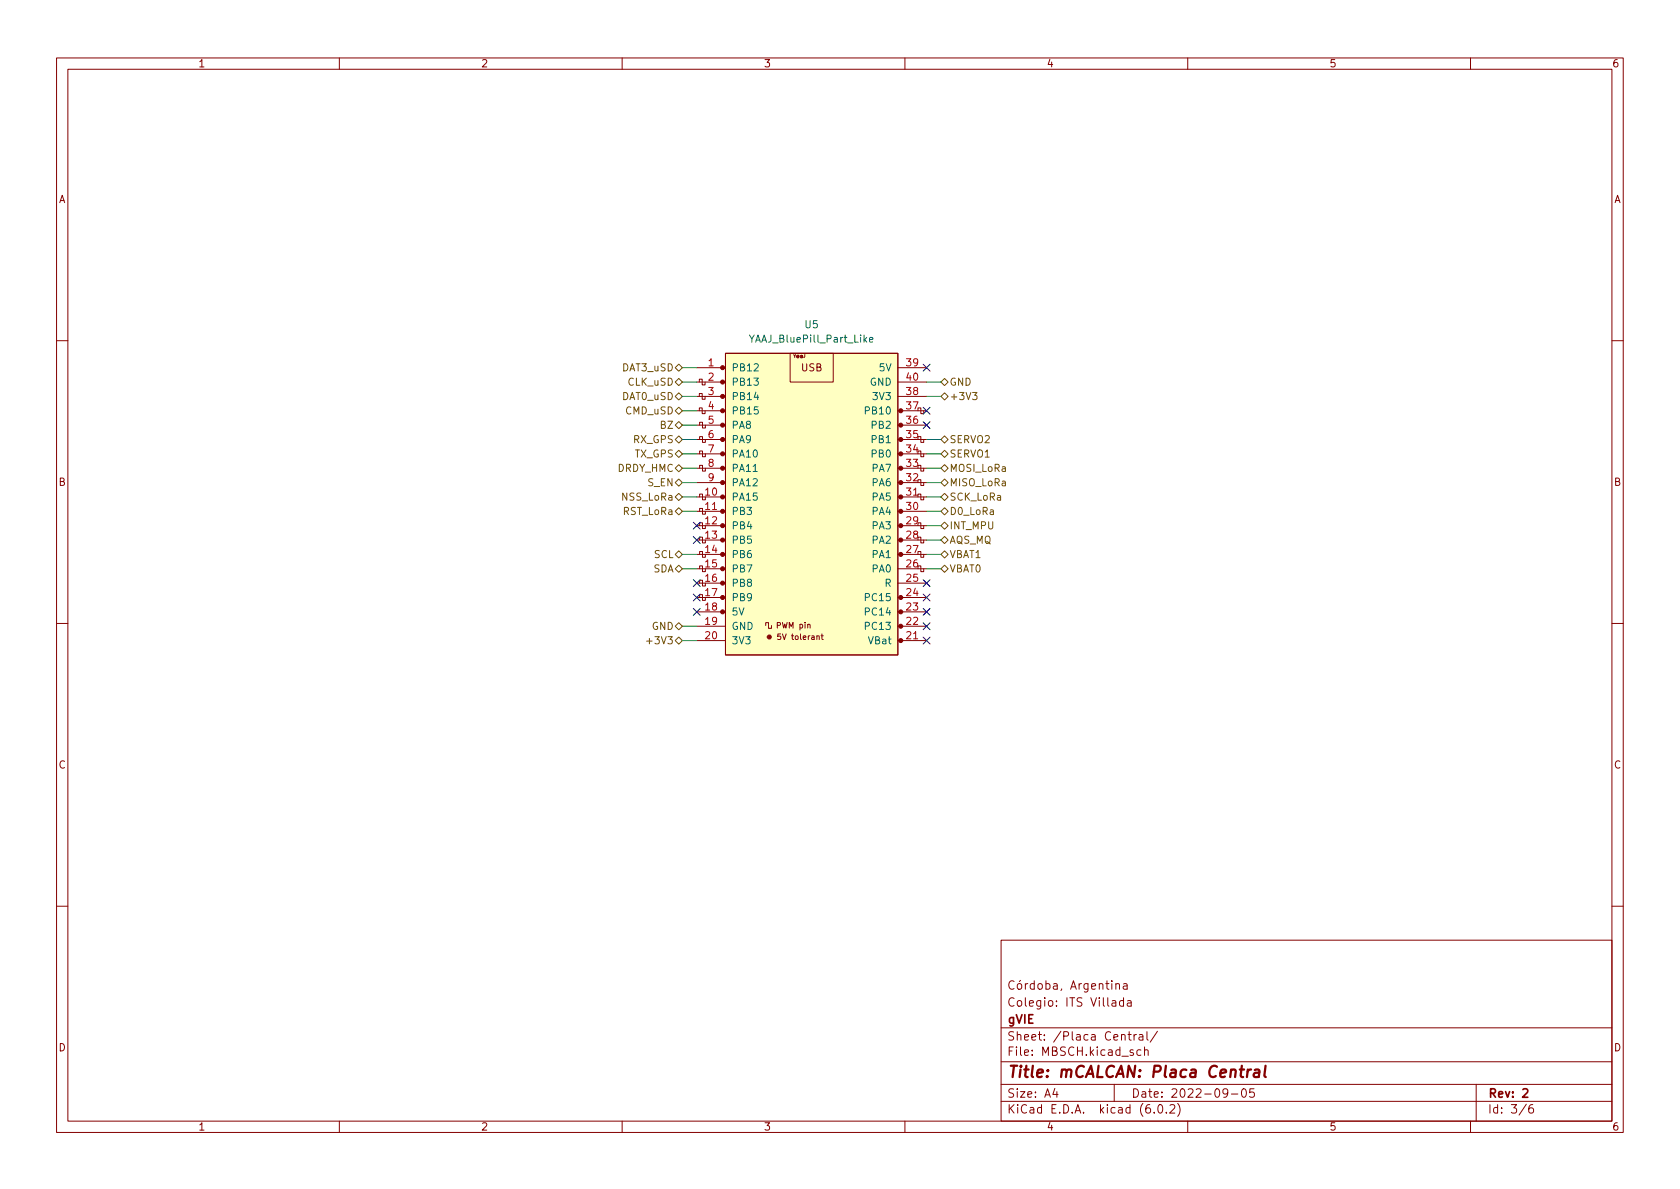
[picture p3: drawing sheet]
<svg xmlns="http://www.w3.org/2000/svg" width="297mm" height="210mm" viewBox="0 0 297 210" stroke-linecap="round" stroke-linejoin="round" font-family="sans-serif">
<g fill="none" stroke="#840000" stroke-width=".18">
<path d="M10 10.2h277v190.1h-277zM12 12.2h273v186.1h-273zM60 10.2v2M110 10.2v2M160 10.2v2M210 10.2v2M260 10.2v2M10 60.2h2M123.2 65h5.1M123.2 67.6h5.1M123.2 70.1h5.1M123.2 77.7h5.1"/>
<path d="M123.2 75.2h5.1M123.2 72.6h5.1M123.6 72.6v-.5h.6v1h.5v-.5M123.6 70.1v-.5h.6v1h.5v-.5M123.6 67.6v-.5h.6v1h.5v-.5M123.7 77.7v-.5h.5v1h.5v-.5M123.7 75.2v-.5h.5v1h.5v-.5M128.3 62.5h30.4v53.3h-30.4zM139.7 62.5h7.6v5.1h-7.6zM158.7 65h5.1M158.7 67.6h5.1M158.7 70.1h5.1"/>
<path d="M158.7 77.7h5.1M158.7 75.2h5.1M158.7 72.6h5.1M162.3 77.7v-.5h.5v1h.5v-.5M162.3 72.6v-.5h.5v1h.5v-.5M285 60.2h2M123.2 87.9h5.1M123.2 90.4h5.1M123.2 93h5.1M123.2 95.5h5.1M123.2 98h5.1M123.2 85.3h5.1"/>
<path d="M123.2 82.8h5.1M123.2 80.3h5.1M123.7 98v-.5h.5v1h.5v-.5M123.7 95.5v-.5h.5v1h.5v-.5M123.7 93v-.5h.5v1h.5v-.5M123.7 90.4v-.5h.5v1h.5v-.5M123.7 87.9v-.5h.5v1h.5v-.5M123.7 82.8v-.5h.5v1h.5v-.5M123.7 80.3v-.5h.5v1h.5v-.5M158.7 87.9h5.1M158.7 90.4h5.1M158.7 93h5.1"/>
<path d="M158.7 95.5h5.1M158.7 98h5.1M158.7 85.3h5.1M158.7 82.8h5.1M158.7 80.3h5.1M162.3 98v-.5h.5v1h.5v-.5M162.3 95.5v-.5h.5v1h.5v-.5M162.3 93v-.5h.5v1h.5v-.5M162.3 87.9v-.5h.5v1h.5v-.5M162.3 85.3v-.5h.5v1h.5v-.5M162.3 82.8v-.5h.5v1h.5v-.5M162.3 80.3v-.5h.5v1h.5v-.5"/>
<path d="M10 110.2h2M123.2 100.6h5.1M123.2 103.1h5.1M123.2 105.7h5.1M123.2 108.2h5.1M123.2 110.7h5.1M123.2 113.3h5.1M123.7 105.7v-.5h.5v1h.5v-.5M123.7 103.1v-.5h.5v1h.5v-.5M123.7 100.6v-.5h.5v1h.5v-.5M135.4 110.6v-.5h.5v1h.5v-.5M145.2 112.4h.4"/>
<path d="M145.3 112.1v.8l.3 .2M158.7 100.6h5.1M158.7 103.1h5.1M158.7 105.7h5.1M158.7 108.2h5.1M158.7 110.7h5.1M158.7 113.3h5.1M162.3 100.6v-.5h.5v1h.5v-.5M285 110.2h2M10 160.2h2M177 166.3h108v32h-108zM179.3 173.6a.6 .6 0 0 0-.8 0 .6 .6 0 0 0-.1 .7 .56 .56 0 0 0 .3 .6 .56 .56 0 0 0 .6-.1"/>
<path d="M180 174l.4-.1 .2 .3v.4l-.2 .3h-.4l-.1-.3v-.4zM180.4 173.4l-.2 .2M181.3 173.9v1M181.7 173.9l-.3 .1-.1 .2M182.9 174l-.5-.1-.3 .3v.4l.2 .3h.6M182.9 173.4v1.5M183.6 174l.4-.1 .3 .3v.4l-.3 .3h-.4l-.1-.3v-.4zM184.9 174l.5-.1 .2 .3v.4l-.1 .3h-.6M184.9 173.4v1.5M186.3 174h.6v.9M186.9 174.3l-.5 .1a.29 .29 0 0 0-.2 .2 .29 .29 0 0 0 .2 .3h.5M187.7 174.9l-.1 .2"/>
<path d="M189.3 174.9l.5-1.5 .5 1.5M189.4 174.5h.7M190.8 173.9v1M191.2 173.9l-.3 .1-.1 .2M192.4 173.9v1.2l-.3 .3h-.4M192.4 174l-.5-.1-.3 .3v.4l.2 .3h.6M193 174.4l.7-.1-.1-.3-.4-.1-.2 .2 .1 .8h.5M194.4 174.1l.2-.2 .3 .1 .1 .9M194.4 173.9v1M195.5 173.9h.6M195.7 173.4v1.3l.4 .2M196.6 173.4v.2"/>
<path d="M196.6 173.9v1M196.6 177h.6l.1 .9M197.3 177.3l-.5 .1a.29 .29 0 0 0-.2 .2 .29 .29 0 0 0 .2 .3h.5M197.3 174.1l.2-.2 .4 .1v.9M197.3 173.9v1M198.6 177l-.4-.1-.3 .3v.4l.2 .3h.5M198.6 174h.6l.1 .9M198.6 176.4v1.5M199.3 174.3l-.5 .1a.29 .29 0 0 0-.2 .2 .29 .29 0 0 0 .2 .3h.5M199.4 177h.5l.1 .9M200 177.3l-.5 .1a.29 .29 0 0 0-.2 .2 .29 .29 0 0 0 .2 .3h.5M285 160.2h2"/>
<path d="M60 198.3v2M110 198.3v2M160 198.3v2M177 194.8h108M177 191.8h108M177 187.8h108M177 181.8h108M186.5 192.5l-.4 1h1M186.9 193v1M197 191.8v3M199.4 182.9h.6M199.6 182.4v1.3l.4 .2"/>
<path d="M200.5 182.9v1M200.9 182.9l-.3 .1-.1 .2M201.4 183h.6l.1 .9M201.7 185.7l-.4-.1-.3 .3v.4l.1 .3h.6M202.1 183.3l-.5 .1a.29 .29 0 0 0-.2 .2 .29 .29 0 0 0 .2 .3h.5M202.4 185.8l.2-.2 .3 .1 .1 .9M202.4 185.1v1.5M202.8 182.4v1.3l.2 .2M204.1 196.7v.1M204.6 182.4l-1.2 1.9M204.9 195.4l.2-.1a.81 .81 0 0 1 .6 .7 .81 .81 0 0 1-.3 .8h-.2a.81 .81 0 0 1-.6-.6 .81 .81 0 0 1 .3-.8zM206.2 196.7v.1"/>
<path d="M206.9 195.5l.5-.2 .2 .2 .1 .3-.9 1h.9M208.2 195.1a1.72 1.72 0 0 1 0 2.3M210 198.3v2M217.1 193.2l-.3 .3h-.3l-.3-.3 .2-.6 .4-.1 .2 .2a.99 .99 0 0 1-.4 1.3h-.2M217.7 193.5h1.2M219.7 192.6l.2-.1a.81 .81 0 0 1 .5 .7 .81 .81 0 0 1-.3 .8h-.1a.81 .81 0 0 1-.6-.6 .81 .81 0 0 1 .3-.8zM221.7 192.5h-.7l-.1 .7 .2-.1 .5 .1 .2 .2-.1 .5-.2 .1-.6-.1M260 198.3v2M261 191.8v6.5M269.9 195.3l-1.3 1.9M271 195.3a.6 .6 0 0 0-.7 .7v.5l.1 .3h.5l.2-.1 .1-.5-.2-.2-.4-.1-.3 .3"/>
<circle cx="159.3" cy="72.6" r=".36"/>
<circle cx="159.3" cy="75.2" r=".36"/>
<circle cx="159.3" cy="77.7" r=".36"/>
<circle cx="159.3" cy="90.4" r=".36"/>
<circle cx="159.3" cy="85.3" r=".36"/>
<circle cx="159.3" cy="95.5" r=".36"/>
<circle cx="159.3" cy="93" r=".36"/>
<circle cx="159.3" cy="98" r=".36"/>
<circle cx="159.3" cy="82.8" r=".36"/>
<circle cx="159.3" cy="87.9" r=".36"/>
<circle cx="159.3" cy="80.3" r=".36"/>
<circle cx="136" cy="112.6" r=".36"/>
<circle cx="136" cy="112.6" r=".25"/>
<circle cx="159.3" cy="108.2" r=".36"/>
<circle cx="159.3" cy="110.7" r=".36"/>
<circle cx="159.3" cy="113.3" r=".36"/>
<circle cx="159.3" cy="105.7" r=".36"/>
</g>
<path d="M269.3 192.7l.5-.2 .3 .2v.3l-.9 1h.9" fill="none" stroke="#840000" stroke-width=".3"/>
<path d="M220.6 189.1l-.1 1.4M221.2 189.1l-.4 .1-.2 .3M221.9 189.2l.2-.1 .5 .1v1.3M222.7 189.6l-.7 .1a.4 .4 0 0 0-.3 .3 .4 .4 0 0 0 .2 .5l.7-.1M223.8 188.5l-.3 1.7 .3 .3" fill="none" stroke="#840000" stroke-width=".4"/>
<path d="M128.3 62.5h30.4v53.3h-30.4z" fill="#ffffc2" stroke="#ffffc2" stroke-width=".18"/>
<g fill="#840000" stroke="#840000" stroke-width=".18">
<circle cx="127.8" cy="108.2" r=".36"/>
<circle cx="127.8" cy="105.7" r=".36"/>
<circle cx="127.8" cy="103.1" r=".36"/>
<circle cx="127.8" cy="100.6" r=".36"/>
<circle cx="127.8" cy="98" r=".36"/>
<circle cx="127.8" cy="95.5" r=".36"/>
<circle cx="127.8" cy="93" r=".36"/>
<circle cx="127.8" cy="90.4" r=".36"/>
<circle cx="127.8" cy="87.9" r=".36"/>
<circle cx="127.8" cy="85.3" r=".36"/>
<circle cx="127.8" cy="82.8" r=".36"/>
<circle cx="127.8" cy="80.3" r=".36"/>
<circle cx="127.8" cy="77.7" r=".36"/>
<circle cx="127.8" cy="75.2" r=".36"/>
<circle cx="127.8" cy="72.6" r=".36"/>
<circle cx="127.8" cy="70.1" r=".36"/>
<circle cx="127.8" cy="65" r=".36"/>
<circle cx="136" cy="112.6" r=".13"/>
<circle cx="159.3" cy="113.3" r=".25"/>
<circle cx="159.3" cy="110.7" r=".25"/>
<circle cx="159.3" cy="108.2" r=".25"/>
<circle cx="159.3" cy="105.7" r=".25"/>
<circle cx="159.3" cy="98" r=".25"/>
<circle cx="159.3" cy="95.5" r=".25"/>
<circle cx="159.3" cy="93" r=".25"/>
<circle cx="159.3" cy="90.4" r=".25"/>
<circle cx="159.3" cy="87.9" r=".25"/>
<circle cx="159.3" cy="85.3" r=".25"/>
<circle cx="159.3" cy="82.8" r=".25"/>
<circle cx="159.3" cy="80.3" r=".25"/>
<circle cx="159.3" cy="77.7" r=".25"/>
<circle cx="159.3" cy="75.2" r=".25"/>
<circle cx="159.3" cy="72.6" r=".25"/>
<circle cx="127.8" cy="67.6" r=".36"/>
</g>
<path d="M153.3 59.7l-.5 .4M152.9 60l.4 .5M153.7 60.1l.6-.1v-.3h-.4l-.2 .1 .1 .7h.5M133.2 83.4h.7" fill="none" stroke="#006464" stroke-width=".18"/>
<g fill="none" stroke="#725600" stroke-width=".18">
<path d="M119.4 77.7l.6-.6 .6 .6-.6 .7zM119.4 70.1l.6-.6 .6 .6-.6 .6zM119.4 72.6l.6-.6 .6 .6-.6 .7zM119.4 67.6l.6-.7 .6 .7-.6 .6zM119.4 65l.6-.6 .6 .6-.6 .7zM120 74.5l.6 .7-.6 .6-.6-.6zM166.4 77.7l.6-.6 .6 .6-.6 .7zM166.4 67.6l.6-.7 .6 .7-.6 .6zM166.4 70.1l.6-.6 .6 .6-.6 .6zM172 69.4h.7l-.4 .5 .4 .1v.6l-.2 .1-.5-.1M119.4 80.3l.6-.7 .6 .7-.6 .6zM119.4 82.8l.6-.6 .6 .6-.6 .6z"/>
<path d="M119.4 90.4l.6-.6 .6 .6-.6 .7zM119.4 87.9l.6-.7 .6 .7-.6 .6zM119.4 85.3l.6-.6 .6 .6-.6 .7zM119.4 98l.6-.6 .6 .6-.6 .7zM166.4 90.4l.6-.6 .6 .6-.6 .7zM166.4 95.5l.6-.6 .6 .6-.6 .6zM166.4 98l.6-.6 .6 .6-.6 .7zM166.4 93l.6-.7 .6 .7-.6 .6zM166.4 80.3l.6-.7 .6 .7-.6 .6zM166.4 82.8l.6-.6 .6 .6-.6 .6zM166.4 85.3l.6-.6 .6 .6-.6 .7zM166.4 87.9l.6-.7 .6 .7-.6 .6z"/>
<path d="M114.3 113.4h1M119.4 100.6l.6-.7 .6 .7-.6 .6zM119.4 110.7l.6-.6 .6 .6-.6 .7zM119.4 113.3l.6-.7 .6 .7-.6 .6zM166.4 100.6l.6-.7 .6 .7-.6 .6z"/>
</g>
<g fill="none" stroke="#009600" stroke-width=".18">
<path d="M120.6 72.6h2.6M120.6 70.1h2.6M120.6 65h2.6M120.6 67.6h2.6M120.6 77.7h2.6M120.6 75.2h2.6M163.8 70.1h2.6M163.8 67.6h2.6M163.8 77.7h2.6M120.6 98h2.6M120.6 90.4h2.6M120.6 85.3h2.6"/>
<path d="M120.6 87.9h2.6M120.6 82.8h2.6M120.6 80.3h2.6M163.8 98h2.6M163.8 93h2.6M163.8 90.4h2.6M163.8 85.3h2.6M163.8 87.9h2.6M163.8 82.8h2.6M163.8 80.3h2.6M163.8 95.5h2.6M120.6 100.6h2.6"/>
<path d="M120.6 113.3h2.6M120.6 110.7h2.6M163.8 100.6h2.6"/>
</g>
<g fill="none" stroke="#000084" stroke-width=".18">
<path d="M163.2 64.4l1.2 1.2M163.2 72l1.2 1.2M163.2 74.6l1.2 1.2M164.4 64.4l-1.2 1.2M164.4 72l-1.2 1.2M164.4 74.6l-1.2 1.2M122.6 94.9l1.2 1.2M122.6 92.3l1.2 1.3M123.8 94.9l-1.2 1.2M123.8 92.3l-1.2 1.3M122.6 102.5l1.2 1.2M122.6 105l1.2 1.3"/>
<path d="M122.6 107.6l1.2 1.2M123.8 102.5l-1.2 1.2M123.8 105l-1.2 1.3M123.8 107.6l-1.2 1.2M163.2 112.7l1.2 1.2M163.2 110.1l1.2 1.2M163.2 107.6l1.2 1.2M163.2 102.5l1.2 1.2M163.2 105l1.2 1.3M164.4 112.7l-1.2 1.2M164.4 110.1l-1.2 1.2M164.4 107.6l-1.2 1.2"/>
<path d="M164.4 102.5l-1.2 1.2M164.4 105l-1.2 1.3"/>
</g>
<text font-size="2.8" fill="#840000" x="178" y="190.6">Title: mCALCAN: Placa Central</text>
<g font-size="2.1" fill="#840000">
<text x="178" y="178">Colegio: ITS Villada</text>
<text x="178" y="184">Sheet: /Placa Central/</text>
<text x="178" y="181">gVIE</text>
<text x="178" y="186.7">File: MBSCH.kicad_sch</text>
<text x="178" y="196.9">KiCad E.D.A. kicad (6.0.2)</text>
<text x="178" y="194.1">Size: A4</text>
<text x="200" y="194.1">Date: 2022-09-05</text>
<text x="263" y="194.1">Rev: 2</text>
<text x="263" y="196.9">Id: 3/6</text>
</g>
<g font-size="1.8" fill="#840000">
<text x="35" y="11.9">1</text>
<text x="85" y="11.9">2</text>
<text x="135" y="11.9">3</text>
<text x="185" y="11.9">4</text>
<text x="235" y="11.9">5</text>
<text x="285" y="11.9">6</text>
<text x="10.3" y="35.9">A</text>
<text x="285.3" y="35.9">A</text>
<text x="141.6" y="65.7">USB</text>
<text x="10.3" y="85.9">B</text>
<text x="285.3" y="85.9">B</text>
<text x="10.3" y="135.9">C</text>
<text x="285.3" y="135.9">C</text>
<text x="10.3" y="185.9">D</text>
<text x="285.3" y="185.9">D</text>
<text x="35" y="199.9">1</text>
<text x="85" y="199.9">2</text>
<text x="135" y="199.9">3</text>
<text x="185" y="199.9">4</text>
<text x="235" y="199.9">5</text>
<text x="285" y="199.9">6</text>
</g>
<g font-size="1.8" fill="#006464">
<text x="142.4" y="58">U5</text>
<text x="129.3" y="65.7">PB12</text>
<text x="132.9" y="60.6">YAAJ_BluePill_Part_Like</text>
<text x="155.6" y="65.7">5V</text>
<text x="129.3" y="68.2">PB13</text>
<text x="129.3" y="70.7">PB14</text>
<text x="153.8" y="68.2">GND</text>
<text x="154.6" y="70.7">3V3</text>
<text x="129.3" y="73.3">PB15</text>
<text x="129.3" y="75.8">PA8</text>
<text x="153.3" y="73.3">PB10</text>
<text x="154.3" y="75.8">PB2</text>
<text x="129.3" y="78.4">PA9</text>
<text x="129.3" y="80.9">PA10</text>
<text x="129.3" y="83.4">PA11</text>
<text x="154.3" y="83.4">PA7</text>
<text x="154.3" y="80.9">PB0</text>
<text x="154.3" y="78.4">PB1</text>
<text x="129.3" y="88.5">PA15</text>
<text x="129.3" y="86">PA12</text>
<text x="154.3" y="88.5">PA5</text>
<text x="154.3" y="86">PA6</text>
<text x="129.3" y="91.1">PB3</text>
<text x="129.3" y="93.6">PB4</text>
<text x="154.3" y="93.6">PA3</text>
<text x="154.3" y="91.1">PA4</text>
<text x="129.3" y="96.1">PB5</text>
<text x="129.3" y="98.7">PB6</text>
<text x="129.3" y="101.2">PB7</text>
<text x="154.3" y="101.2">PA0</text>
<text x="154.3" y="98.7">PA1</text>
<text x="154.3" y="96.1">PA2</text>
<text x="129.3" y="103.8">PB8</text>
<text x="129.3" y="106.3">PB9</text>
<text x="153.3" y="106.3">PC15</text>
<text x="156.5" y="103.8">R</text>
<text x="129.3" y="108.8">5V</text>
<text x="129.3" y="111.4">GND</text>
<text x="129.3" y="113.9">3V3</text>
<text x="153.3" y="111.4">PC13</text>
<text x="153.3" y="108.8">PC14</text>
<text x="153.7" y="113.9">VBat</text>
</g>
<g font-size="1.8" fill="#725600">
<text x="110.1" y="65.7">DAT3_uSD</text>
<text x="110.1" y="70.7">DAT0_uSD</text>
<text x="111" y="68.2">CLK_uSD</text>
<text x="167.8" y="68.2">GND</text>
<text x="167.8" y="70.7">+3V3</text>
<text x="110.6" y="73.3">CMD_uSD</text>
<text x="116.8" y="75.8">BZ</text>
<text x="109.2" y="83.4">DRDY_HMC</text>
<text x="112" y="78.4">RX_GPS</text>
<text x="112.2" y="80.9">TX_GPS</text>
<text x="167.8" y="78.4">SERVO2</text>
<text x="167.8" y="80.9">SERVO1</text>
<text x="167.8" y="83.4">MOSI_LoRa</text>
<text x="110.1" y="88.5">NSS_LoRa</text>
<text x="114.6" y="86">S_EN</text>
<text x="167.8" y="86">MISO_LoRa</text>
<text x="167.8" y="88.5">SCK_LoRa</text>
<text x="110.2" y="91.1">RST_LoRa</text>
<text x="167.8" y="91.1">D0_LoRa</text>
<text x="167.8" y="93.6">INT_MPU</text>
<text x="115.5" y="101.2">SDA</text>
<text x="115.7" y="98.7">SCL</text>
<text x="167.8" y="96.1">AQS_MQ</text>
<text x="167.8" y="98.7">VBAT1</text>
<text x="167.8" y="101.2">VBAT0</text>
<text x="115" y="113.9">+3V3</text>
<text x="115.3" y="111.4">GND</text>
</g>
<g font-size="1.8" fill="#a90000">
<text x="125.2" y="64.8">1</text>
<text x="160.3" y="64.8">39</text>
<text x="125.2" y="67.3">2</text>
<text x="125.2" y="69.8">3</text>
<text x="160.3" y="69.8">38</text>
<text x="160.3" y="67.3">40</text>
<text x="125.2" y="72.4">4</text>
<text x="125.2" y="74.9">5</text>
<text x="125.2" y="77.5">6</text>
<text x="160.3" y="77.5">35</text>
<text x="160.3" y="74.9">36</text>
<text x="160.3" y="72.4">37</text>
<text x="125.2" y="80">7</text>
<text x="125.2" y="82.5">8</text>
<text x="160.3" y="82.5">33</text>
<text x="160.3" y="80">34</text>
<text x="124.7" y="87.6">10</text>
<text x="125.2" y="85.1">9</text>
<text x="160.3" y="87.6">31</text>
<text x="160.3" y="85.1">32</text>
<text x="124.7" y="90.2">11</text>
<text x="124.7" y="92.7">12</text>
<text x="124.7" y="95.2">13</text>
<text x="160.3" y="95.2">28</text>
<text x="160.3" y="92.7">29</text>
<text x="160.3" y="90.2">30</text>
<text x="124.7" y="97.8">14</text>
<text x="124.7" y="100.3">15</text>
<text x="160.3" y="100.3">26</text>
<text x="160.3" y="97.8">27</text>
<text x="124.7" y="102.9">16</text>
<text x="124.7" y="105.4">17</text>
<text x="124.7" y="107.9">18</text>
<text x="160.3" y="107.9">23</text>
<text x="160.3" y="105.4">24</text>
<text x="160.3" y="102.9">25</text>
<text x="124.7" y="110.5">19</text>
<text x="124.7" y="113">20</text>
<text x="160.3" y="113">21</text>
<text x="160.3" y="110.5">22</text>
</g>
<g font-size="1.4" fill="#840000">
<text x="137.4" y="111.1">PWM pin</text>
<text x="137.9" y="113.1">5V tolerant</text>
</g>
<text font-size=".7" fill="#840000" x="140.2" y="63.2">Y@@J</text>
</svg>
